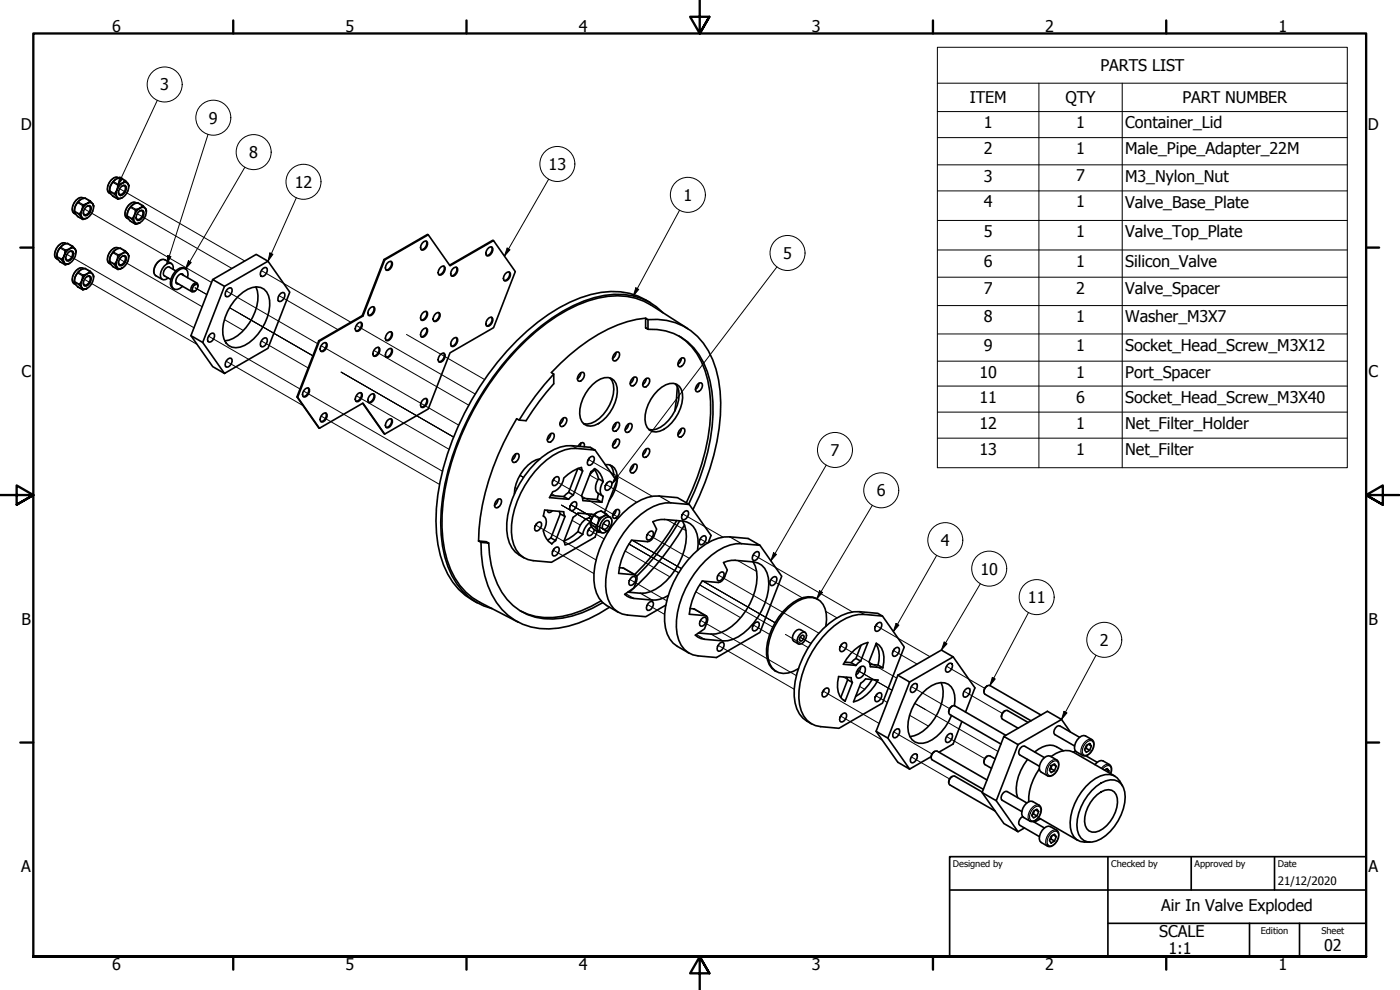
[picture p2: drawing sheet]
<svg xmlns="http://www.w3.org/2000/svg" width="420mm" height="297mm" viewBox="0 0 420 297" stroke-linecap="round" stroke-linejoin="round" font-family="sans-serif">
<!-- layer: Tweak Trail (ISO) -->
<g fill="none" stroke="#000" stroke-width=".3">
<path d="M35.9 56.6l37.6 21.7M20.1 76.3l38.1 22M25.3 62.7l38.2 22M35.9 77.7l24.8 14.3M41.2 64.1l28.4 16.4M25.3 83.8l33.8 19.5M58.6 86.4l3.5 2M67.4 95.9l5.6 3.3M67.9 87.3l27.4 15.8M68.9 92.3l25 14.5M78.4 81.2l26.9 15.5M83.7 88.7l17.7 10.2"/>
<path d="M106.9 97.6l35.7 20.6M62.6 100.9l27.4 15.8M67.9 108.4l23.1 13.3M78.4 102.3l14.1 8.1M91.1 117.3l41.7 24.1M96.4 103.7l41.3 23.9M102.4 111.7l33.7 19.4M106.9 118.7l27.9 16.1M112.2 105.1l28.5 16.5M122 100.3l23.4 13.6M96.4 124.8l35.5 20.5M168 126.9l.3 .2"/>
<path d="M176.6 137.8l19.1 11.1M154.6 146.3l.5 .3M156 142.6l1.1 .7M160.7 157.5l18.2 10.5M165.5 148.1l1.2 .7M166 143.9l19.7 11.4M168.5 151.6l14 8M171.3 151.4l6.5 3.8M171.7 156.1l2.5 1.5M176.6 158.9l4.7 2.8M177 142.5l2.4 1.5M181.1 157.1l2.2 1.3"/>
<path d="M181.8 145.3l9.3 5.4M200.2 155.9l5.7 3.3M204.9 154.2l12.1 7M166 165l12.2 7.1M187.6 165.3l13.5 7.8M188.8 163.2l14.9 8.7M189 173.9l11.1 6.4M189.8 162.1l14.7 8.5M194.3 160.3l12.6 7.2M208.8 177.6l13.5 7.7M210 175.5l21.9 12.7M210.1 161.7l2.2 1.2"/>
<path d="M211 174.4l21.6 12.4M215.5 172.5l30.3 17.5M221.4 168.2l5.7 3.3M226.1 166.4l29.8 17.2M231.3 173.9l9.5 5.5M194.3 181.4l5.2 2.9M210.2 186.1l28.8 16.6M215.5 193.6l22.9 13.2M226.1 187.5l4.9 2.9M235.7 190.3l6.9 4M240.1 191.2l3.3 1.9M247.8 183.4l3.4 2"/>
<path d="M252.3 193.7l16.8 9.8M262.8 187.6l16.3 9.4M268.1 195.2l7.1 4.1M284.1 199.9l11.4 6.6M247 207.3l16.8 9.8M252.3 214.8l12.5 7.3M253.1 203.1l1.2 .7M257.3 201.1l10.4 6M258 205.9l1.5 .9M262.8 208.8l3.5 1.9M268.2 219.6l11.5 6.6M273 214.6l5.7 3.3"/>
<path d="M273.5 206l11.5 6.6M274.5 211l25 14.5M289.3 207.4l11.5 6.6M273.5 227.1l11.5 6.6M284.1 221l11.4 6.6"/>
</g>
<!-- layer: Visible (ISO) -->
<g fill="none" stroke="#000" stroke-width=".5">
<path d="M24.2 59.9a4.1 4.1 0 0 0-1.9 3.6M25.2 59.5l-.6-.2a3.3 3.3 0 0 0-2.6 4.5l.7 .5M34.8 53.8a4.1 4.1 0 0 0-1.9 3.6M35.4 55.4l1.4-.5-.7 .5-1 1.6zM35.7 53.4l-.5-.2a3.3 3.3 0 0 0-2.7 4.5l.8 .5M36.5 55.9l.6-.3h.5a2.05 2.05 0 0 1-1.5 3.1l-.4-.3a2.19 2.19 0 0 1 .8-2.5zM36.7 55.8l.5-.1 .3 .2a1.97 1.97 0 0 1-1.4 2.5l-.4-.2-.2-.5M36.8 59.3l-1.3 .2a1.87 1.87 0 0 1-.4-2.5l-.8 1.2 1.1 1.5M36.8 54.9l.8-.7 .8 .9-.4-.4h-.6zM37.6 54.2l-1.5-.8a3.8 3.8 0 0 0-3 4.6 4.5 4.5 0 0 0 2.3 1.7M38.6 56l-.2-.9a3.6 3.6 0 0 1-3 4.6M18.9 73.5a4.1 4.1 0 0 0-1.9 3.6"/>
<path d="M19.3 76.7l-.2 .8 .2 1.3-.8-.9zM19.3 78.8l.4 .4 1.2-.2-1.3 .4zM19.6 75.1l1.3-.5-1.2 1.2-.4 .9zM19.9 73.1l-.6-.2a3.4 3.4 0 0 0-2.6 4.5l.7 .5M20.5 75.8l1.1-.5a1.46 1.46 0 0 1 0 2.3l-1.1 .8-.5-.2a1.91 1.91 0 0 1 .5-2.4zM20.8 75.5l.6-.1 .3 .2a1.96 1.96 0 0 1-1.4 2.5l-.4-.2-.2-.5M21.8 73.9l-1.5-.9a4 4 0 0 0-3.2 4.4l.2 .3a4.4 4.4 0 0 0 2.2 1.7M22.8 75.7a2.01 2.01 0 0 0-1.1-1.8l-.8 .7 1.2-.2a1.88 1.88 0 0 1 .5 2.6l-.5 .8-1.2 1.2M24.6 63.1l-.3 .8 .3 1.3-.8-.9zM24.9 61.5l1.3-.5-1.2 1.2-.4 .9zM25.9 62.1l.5-.4h.6a1.79 1.79 0 0 1-.8 2.9l-.5 .2-.5-.2a2.05 2.05 0 0 1 .7-2.5zM26.1 61.9l.5-.1 .4 .2a1.97 1.97 0 0 1-1.4 2.5l-.4-.2-.2-.5"/>
<path d="M26.2 65.4l-1.4 .4M26.2 61l.8-.7 .8 .9-.4-.4h-.6zM27.1 60.3l-1.5-.9a4 4 0 0 0-3.2 4.4l.2 .3a4.4 4.4 0 0 0 2.2 1.7M28.1 62.1l-.3-.9a3.3 3.3 0 0 1-2.8 4.4l-.4-.4 .2 .6M34.8 74.9a4.1 4.1 0 0 0-1.9 3.6M35.4 76.5h.1a3 3 0 0 0 2.1-1.2l.8 .9a1.48 1.48 0 0 0-2.3 .3 3.5 3.5 0 0 0-1 3.8l-.7-1.1a3.8 3.8 0 0 0 1-2.7zM35.7 74.5l-.5-.2a3.3 3.3 0 0 0-2.7 4.5l.8 .5M36.1 77.4l.6-.5 .6-.2 .4 .1a2.07 2.07 0 0 1-1.7 2.9 1.6 1.6 0 0 1 .1-2.3zM36.7 76.9l.5-.1 .3 .2a1.96 1.96 0 0 1-1.4 2.5l-.4-.2-.2-.5M37.6 75.3l-1.5-.8a4 4 0 0 0-3.1 4.3l.1 .3a4.5 4.5 0 0 0 2.3 1.7M38.6 77.1l-.2-.9a3.6 3.6 0 0 1-1.6 4.2M40 61.3a3.6 3.6 0 0 0-1.6 4.2 4.5 4.5 0 0 0 2.3 1.7"/>
<path d="M40 61.3l1.4-.4 1.5 .8M40 61.3a4.1 4.1 0 0 0-1.8 3.6M40.7 62.9l1.3-.5a3.6 3.6 0 0 0-1.6 4.3l.4 .3h.6l.6-.2-1.3 .4-1-1.6a3.8 3.8 0 0 0 1-2.7zM41 60.9l-.6-.2a3.4 3.4 0 0 0-2.6 4.5l.7 .5M41.9 63.3l.5-.2 .5 .1a2.08 2.08 0 0 1-1.6 3 1.46 1.46 0 0 1 0-2.3zM42 63.3l.5-.1 .3 .2a1.96 1.96 0 0 1-1.4 2.5l-.4-.2-.2-.5M42 62.4l.8-.7 .9 .9-.5-.4zM43.9 63.5l-.2-.9a3.6 3.6 0 0 1-1.7 4.2M51.4 79.1l-2.2-1.3a3.4 3.4 0 0 0-2.7 4.7l2.2 1.3M80.4 78.4l-3.5-2.1-13.1 7.6 3.6 2M115.2 77.9l-6.5 16.8 .2 .1M115.5 78l13-7.6 6.6 9.3 13-7.5 6.5 9.3-6.5 16.8-13 7.6-6.6 16.8-13 7.5-6.6-9.2-13 7.5-6.6-9.3 6.6-16.8 13-7.6z"/>
<path d="M116.6 78.6l.9-.1a1.83 1.83 0 0 1-1.4 2.6 1.48 1.48 0 0 1 .5-2.5zM117.3 78.4a1.85 1.85 0 0 1-1.4 2.6M127.1 72.5l.5-.2 .5 .1a1.83 1.83 0 0 1-1.4 2.6 1.47 1.47 0 0 1 .4-2.5zM127.9 72.3a1.86 1.86 0 0 1-1.5 2.6M128.5 70.4l-.2-.1-13.1 7.6 .3 .1M133.2 79.8a1.86 1.86 0 0 1-1.5 2.6M146.7 74.3l1-.1a1.83 1.83 0 0 1-1.4 2.6 1.47 1.47 0 0 1 .4-2.5zM147.5 74.1a1.86 1.86 0 0 1-1.5 2.6M148.1 72.2l-.2-.1-13 7.5M24.2 81a4.1 4.1 0 0 0-1.9 3.6M24.6 84.2l-.3 .8 .3 1.4-.8-1zM24.6 86.4l.4 .3 1.2-.2-1.3 .4z"/>
<path d="M25.2 80.6l-.6-.2a3.3 3.3 0 0 0-2.6 4.5l.7 .5M25.7 83.4l.5-.5 .6-.1 .4 .2a2.06 2.06 0 0 1-1.8 2.8 1.75 1.75 0 0 1 .3-2.4zM26.1 83l.5-.1 .4 .2a1.97 1.97 0 0 1-1.4 2.5l-.4-.2-.2-.5M27.1 81.4l-1.5-.8a4 4 0 0 0-3.2 4.3l.2 .3a4.3 4.3 0 0 0 2.2 1.7M28.1 83.2a2.01 2.01 0 0 0-1.2-1.8 3.1 3.1 0 0 1-2 1.2l-.3 1.6a3 3 0 0 1 2.8-2.3 1.87 1.87 0 0 1 .4 2.6l-1 1.5-.6 .5M35.1 80.3l.4 .3h.6l.7-.2-1.4 .4zM49.4 82.8l1.9 1.1M50.9 80.2l1.9 1.1M52 80.8l-.2-1.4a1.6 1.6 0 0 0-2.5 .5 3.3 3.3 0 0 0-.7 3.8l.5 .3 .7-.2 .7-.4M52.8 84.8l4.8 2.7M53.3 85h-.4M54.3 82.2l4.8 2.7"/>
<path d="M54.6 82.2l.2 .2M55.1 82.6l-.3-.4a1.92 1.92 0 0 0-1.7 3h.5M55.7 80.7a1.87 1.87 0 0 0-2.5 .2 4.8 4.8 0 0 0-1.8 5.2l.8 .6M56.3 83.3a1.97 1.97 0 0 0-1-2.8 4.5 4.5 0 0 0-3.4 5.9 1.97 1.97 0 0 0 2.9-.5M58.1 85.8l.9-.5a1.27 1.27 0 0 1 .2 1.4 1.27 1.27 0 0 1-1.3 .7l-.2-.4zM59.4 85.9l-.1-.8-.3-.2a1.87 1.87 0 0 0-1.5 2.5l.4 .2 .7-.3M63.8 83.9l-6.5 16.8 3.5 2.1M67.4 85.9l13-7.5 6.6 9.3-6.6 16.8-13 7.5-6.6-9.2zM68.5 86.6l.9-.2a1.82 1.82 0 0 1-1.3 2.7l-.4-.3a1.99 1.99 0 0 1 .8-2.2zM71.6 88.8a7.5 7.5 0 0 1 6.6-2.6 4.2 4.2 0 0 1 2.7 3.9 14.7 14.7 0 0 1-8.8 14.1 3.9 3.9 0 0 1-5.2-3.9 15 15 0 0 1 4.7-11.5zM76.8 86.1a10.9 10.9 0 0 1-1 9.1 13.3 13.3 0 0 1-7.1 6.9l-1.2 .2M79 80.5l.9-.2a1.82 1.82 0 0 1-1.3 2.7l-.3-.3a1.97 1.97 0 0 1 .7-2.2z"/>
<path d="M84.3 88l.9-.2a1.82 1.82 0 0 1-1.3 2.7l-.4-.2a1.98 1.98 0 0 1 .8-2.3zM107.5 96.9l1-.1a1.84 1.84 0 0 1-1.4 2.6 1.47 1.47 0 0 1 .4-2.5zM108.3 96.7a1.86 1.86 0 0 1-1.5 2.6M108.7 94.7l-13 7.5 .2 .2M111.3 92.2l.9-.1a1.83 1.83 0 0 1-1.4 2.6 1.48 1.48 0 0 1 .5-2.5zM112.1 92a1.85 1.85 0 0 1-1.5 2.6M116.6 99.7l.9-.1a1.83 1.83 0 0 1-1.4 2.6 1.48 1.48 0 0 1 .5-2.5zM117.3 99.5a1.85 1.85 0 0 1-1.4 2.6M127.1 98.7l1-.2a1.83 1.83 0 0 1-1.4 2.7 1.47 1.47 0 0 1 .4-2.5zM127.1 93.6l1-.1a1.83 1.83 0 0 1-1.4 2.6 1.47 1.47 0 0 1 .4-2.5zM127.9 93.4a1.86 1.86 0 0 1-1.5 2.6M127.9 98.5a1.86 1.86 0 0 1-1.5 2.5"/>
<path d="M130.9 94l.9-.1a1.83 1.83 0 0 1-1.4 2.6 1.48 1.48 0 0 1 .5-2.5zM131.7 93.8a1.85 1.85 0 0 1-1.5 2.6M132.4 80l.9-.1a1.83 1.83 0 0 1-1.4 2.6 1.47 1.47 0 0 1 .5-2.5zM136.2 80.4l.9-.1a1.83 1.83 0 0 1-1.4 2.6 1.48 1.48 0 0 1 .5-2.5zM136.9 80.2a1.85 1.85 0 0 1-1.4 2.5M146.7 95.4l1-.1a1.83 1.83 0 0 1-1.4 2.6 1.28 1.28 0 0 1 0-2zM147.5 95.2a1.86 1.86 0 0 1-1.5 2.6M152 81.8l.9-.1a1.83 1.83 0 0 1-1.4 2.6 1.47 1.47 0 0 1 .5-2.5zM152.8 81.6a1.85 1.85 0 0 1-1.5 2.6M193.8 95.5a42 42 0 0 0-22.8 11l-5.5 5.3 .7 .4v2.9a78.6 78.6 0 0 0-8.3 11.1l-2.1-.2-.7-.4a74.8 74.8 0 0 0-11.5 36.7M193.8 95.5l.7 .4v2.9l-.7-.4zM194.5 98.8a17.3 17.3 0 0 1 17.8 12.7 46.7 46.7 0 0 1-1 28l-2.8 7.9-1.8 3.9"/>
<path d="M194.5 95.9a18.3 18.3 0 0 1 19.4 12 42.4 42.4 0 0 1 1.3 24.6 78.5 78.5 0 0 1-7.2 20.4M195.2 90.8a20.7 20.7 0 0 0-17.9-2.4 54.3 54.3 0 0 0-25.2 16.9 83.4 83.4 0 0 0-21.1 47.2 36.5 36.5 0 0 0 3.4 19.8 19.4 19.4 0 0 0 8.8 8.6M198.9 93.8a18.9 18.9 0 0 0-17.5-5.2 48.6 48.6 0 0 0-25 14.6 85.3 85.3 0 0 0-23.5 45.9 40.8 40.8 0 0 0 2.7 23.6 18.4 18.4 0 0 0 12.1 9.9M206.4 98.6l-11-7a20.4 20.4 0 0 0-15.8-2.2 51.5 51.5 0 0 0-24.6 15.7 83.8 83.8 0 0 0-22 45.7 38 38 0 0 0 3.5 22.6 18.5 18.5 0 0 0 7.5 7.3l11.6 6M57.3 100.7l6.5 9.3 3.6 2M63.2 100.2l.9-.2a1.82 1.82 0 0 1-1.3 2.7l-.4-.3a1.99 1.99 0 0 1 .8-2.2zM68.5 107.7l.9-.2a1.82 1.82 0 0 1-1.3 2.7l-.4-.2a1.99 1.99 0 0 1 .8-2.3zM79 101.6l.9-.2a1.83 1.83 0 0 1-1.3 2.7l-.3-.2a1.98 1.98 0 0 1 .7-2.3zM89.1 119.1l6.8 9.4M91.7 116.6l.9-.1a1.83 1.83 0 0 1-1.4 2.6 1.47 1.47 0 0 1 .5-2.5zM92.5 116.4a1.86 1.86 0 0 1-1.5 2.6M95.7 102.2l-6.6 16.9 .2 .1"/>
<path d="M97 103l.9-.1a1.83 1.83 0 0 1-1.4 2.6 1.48 1.48 0 0 1 .5-2.5zM97.8 102.8a1.85 1.85 0 0 1-1.5 2.6M107.5 118l1-.1a1.84 1.84 0 0 1-1.4 2.6 1.29 1.29 0 0 1 0-2zM108.3 117.8a1.86 1.86 0 0 1-1.5 2.6M111.3 118.4l.5-.3 .4 .1a1.83 1.83 0 0 1-1.4 2.7 1.48 1.48 0 0 1 .5-2.5zM112.1 118.2a1.85 1.85 0 0 1-1.5 2.5M112.8 104.4l.9-.1a1.83 1.83 0 0 1-1.4 2.6 1.47 1.47 0 0 1 .5-2.5zM113.6 104.2a1.86 1.86 0 0 1-1.5 2.6M116.6 104.8l.5-.3 .4 .1a1.83 1.83 0 0 1-1.4 2.7 1.48 1.48 0 0 1 .5-2.5zM117.3 104.6a1.85 1.85 0 0 1-1.4 2.5M127.1 119.8l1-.2a1.83 1.83 0 0 1-1.4 2.7 1.47 1.47 0 0 1 .4-2.5zM127.9 119.6a1.86 1.86 0 0 1-1.5 2.5"/>
<path d="M132.4 106.2l.9-.2a1.83 1.83 0 0 1-1.4 2.7 1.47 1.47 0 0 1 .5-2.5zM133.2 106a1.85 1.85 0 0 1-1.5 2.5M136.2 101.5l.5-.2 .4 .1a1.83 1.83 0 0 1-1.4 2.6 1.48 1.48 0 0 1 .5-2.5zM136.9 101.3a1.86 1.86 0 0 1-1.4 2.6M166.2 112.2a83.6 83.6 0 0 0-10.4 13.8M174.1 112l.9-.3a1.79 1.79 0 0 1-1.1 2.7l-.4-.2a1.86 1.86 0 0 1 .6-2.2zM174.3 111.8a2.36 2.36 0 0 1-1 1.9M177.8 115.4a5.5 5.5 0 0 1 5.7-1.8 4.1 4.1 0 0 1 1.8 4 12 12 0 0 1-6.9 10 3.3 3.3 0 0 1-4.4-3.4 12.5 12.5 0 0 1 3.8-8.8zM183.1 113.4a7.3 7.3 0 0 1-.1 8.1 9.5 9.5 0 0 1-6.8 5.7l-1.1-.1M184.6 105.9l1-.3a1.78 1.78 0 0 1-1.2 2.7l-.4-.1a1.89 1.89 0 0 1 .6-2.3zM184.9 105.7a2.35 2.35 0 0 1-1.1 1.9M189.9 113.4l1-.3a1.79 1.79 0 0 1-1.2 2.7l-.4-.1a1.88 1.88 0 0 1 .6-2.3z"/>
<path d="M190.2 113.2a2.33 2.33 0 0 1-1.1 1.9M193.7 113.8l.9-.3a1.78 1.78 0 0 1-1.2 2.7l-.3-.2a1.86 1.86 0 0 1 .6-2.2zM193.9 113.6a2.33 2.33 0 0 1-1 1.8M197.4 117.2a5.5 5.5 0 0 1 5.7-1.9 4.1 4.1 0 0 1 1.8 4.1 12 12 0 0 1-6.9 10 3.2 3.2 0 0 1-4.4-3.5 12.4 12.4 0 0 1 3.8-8.7zM202.6 115.1a7.3 7.3 0 0 1 0 8.1 9.5 9.5 0 0 1-6.8 5.8l-1.1-.1M203.3 116l-.8 7.3M203.8 100.8a20.1 20.1 0 0 1 8.6 13.3 52.9 52.9 0 0 1-3.1 29l-3.3 7.8M204.2 107.7l1-.3a1.79 1.79 0 0 1-1.2 2.7l-.4-.2a1.88 1.88 0 0 1 .6-2.2zM204.5 107.5a2.33 2.33 0 0 1-1.1 1.8M209.5 115.2l1-.3a1.79 1.79 0 0 1-1.2 2.7l-.4-.2a1.88 1.88 0 0 1 .6-2.2zM209.8 115a2.33 2.33 0 0 1-1.1 1.8M97 124.1l.5-.2 .4 .1a1.83 1.83 0 0 1-1.4 2.6 1.48 1.48 0 0 1 .5-2.5z"/>
<path d="M97.8 123.9a1.85 1.85 0 0 1-1.5 2.6M108.8 121l6.7 9.2M116.6 125.9l.9-.2a1.83 1.83 0 0 1-1.4 2.7 1.48 1.48 0 0 1 .5-2.5zM117.3 125.7a1.85 1.85 0 0 1-1.4 2.5M154.5 136.4l.9-.3a1.77 1.77 0 0 1-1.1 2.7l-.4-.2a1.86 1.86 0 0 1 .6-2.2zM154.7 136.2a2.33 2.33 0 0 1-1 1.8M162.1 137.7a11.3 11.3 0 0 0-7.7 10.5M165 130.3l1-.3a1.79 1.79 0 0 1-1.2 2.7l-.4-.2a1.88 1.88 0 0 1 .6-2.2zM165.3 130.1a2.36 2.36 0 0 1-1.1 1.8M168.8 125.6l1-.3a1.79 1.79 0 0 1-1.2 2.7l-.4-.2a1.86 1.86 0 0 1 .6-2.2zM169.1 125.4a2.36 2.36 0 0 1-1.1 1.9M173.5 133.9l.9-1 .5-.1 .3 .2 .1 1.1"/>
<path d="M174.3 132.9l-.3 1M176.8 137.6l.9-.7 .4 .1a1.83 1.83 0 0 1-1.4 2.6 1.35 1.35 0 0 1 .1-2zM176.9 137.4l-.5 .9M178.6 135l6.5 9.3-3.7 9.6M181.7 139.4a3.1 3.1 0 0 1 3.5 3.3 11.3 11.3 0 0 1-2.4 7.5M183.1 139.5a4.6 4.6 0 0 1 1.1 3.6M184.6 127l1-.3a1.79 1.79 0 0 1-1.2 2.7l-.4-.1a1.88 1.88 0 0 1 .6-2.3zM184.6 132l1-.2a1.79 1.79 0 0 1-1.2 2.7l-.4-.2a1.88 1.88 0 0 1 .6-2.3zM184.9 126.8a2.37 2.37 0 0 1-1.1 1.9M184.9 131.9a2.37 2.37 0 0 1-1.1 1.8M188.4 127.4l1-.3a1.78 1.78 0 0 1-1.2 2.7l-.4-.2a1.86 1.86 0 0 1 .6-2.2zM188.7 127.2a2.33 2.33 0 0 1-1.1 1.8"/>
<path d="M189.9 139.5l1-.2a1.78 1.78 0 0 1-1.2 2.7l-.4-.2a1.88 1.88 0 0 1 .6-2.3zM190.2 139.4a2.31 2.31 0 0 1-1.1 1.8M193.7 134.9l.9-.3a1.78 1.78 0 0 1-1.2 2.7l-.3-.2a1.87 1.87 0 0 1 .6-2.2zM193.9 134.7a2.36 2.36 0 0 1-1 1.8M204.2 128.8l1-.3a1.79 1.79 0 0 1-1.2 2.7l-.4-.2a1.88 1.88 0 0 1 .6-2.2zM204.5 128.6a2.33 2.33 0 0 1-1.1 1.8M149.2 150l1-.3a1.78 1.78 0 0 1-1.2 2.7l-.4-.2a1.88 1.88 0 0 1 .6-2.2zM149.5 149.8a2.33 2.33 0 0 1-1.1 1.8M160.9 157.3l.5-.5 .5-.2 .4 .1a1.83 1.83 0 0 1-1.4 2.6 1.35 1.35 0 0 1 0-2zM161 157.1l-.5 .9M163.1 154.8l.1 .1M164.2 153.1l.2 .5 .4 .2 1-.6"/>
<path d="M165.3 148.6l3.9 .4M166.2 143.7l1-.7 .4 .1a1.83 1.83 0 0 1-1.5 2.6 1.35 1.35 0 0 1 .1-2zM166.3 143.5l-.5 .9M167.8 153.4l.3 .8M168.1 154.2l1.5 .8-2.8 7.2-1.5-.8M168.1 154.2l-2.8 7.2M169.2 149l1.4 .8M169.6 155l-.4-1.4-5.7-.6-.4 1.8a2.06 2.06 0 0 1 .8 2.6l-.8 1.9a5.5 5.5 0 0 0 2.5 3.9M170.7 147.7l-1.5 1.3M171.5 151.2l1-.7 .4 .1a1.84 1.84 0 0 1-1.5 2.6 1.36 1.36 0 0 1 .1-2zM171.6 151l-.5 .9M172.1 148.5l-1.5 1.3"/>
<path d="M173.4 140.6l-2.7 7.1M173.5 159.5l1.4 .8M173.5 140.5l1.4 .8-2.8 7.2-1.4-.8M174.8 149.5l4.4 .4M174.9 141.3l-.4-1.1a12.5 12.5 0 0 0-5.3 3.2 5 5 0 0 1-3.3 4.1l-1 1.8 5.7 .5M176.8 155.4l.7 .4M176.9 158.5l-.5 .9M177.2 157.3l.3-1.5a2.25 2.25 0 0 0 .7 3.1l1.5 .8M177.3 156.6a5.5 5.5 0 0 0-2.4 3.7M177.4 154.3l-.6 1.1a5 5 0 0 0-3.3 4.1l-2.8 2.1-1.4 .7M177.5 158.1a2.01 2.01 0 0 0-1 2.5 1.49 1.49 0 0 0 1.9-1.7M178.3 140.8l1 1.8 .3 1a4.1 4.1 0 0 0-.6 3.9l1.8 1.3"/>
<path d="M178.4 154.4l-4.9-.5-1.5 1.3-2.8 7.2 .4 1.1a12.5 12.5 0 0 0 5.3-3.2M178.5 141l-1.5 1.4M179.1 153.8l-.6 .5-1 1.5a4.1 4.1 0 0 1 3-2.5l1.5 .9M179.2 159.4l-.6 1.8-13.1 7.5-5.5-.5a7.2 7.2 0 0 1-6.3-6.6 26.4 26.4 0 0 1 6.8-20.2 18.2 18.2 0 0 1 10.9-6.8l7.2 .4-1.4-.8-5.5-.5a14.9 14.9 0 0 0-10.9 5.2 28.9 28.9 0 0 0-8.7 20.2 8.7 8.7 0 0 0 5.2 8.3M179.6 148.1l-.4 1.8M179.6 143.6l1.4 .9M180.4 155.4a1.81 1.81 0 0 1 2.4-.4 1.81 1.81 0 0 1 .7 2.3 2.9 2.9 0 0 1-2.8 2.6 1.87 1.87 0 0 1-1.2-2.9zM181 144.5a5.5 5.5 0 0 0-2.5-3.9l-1.2 .9-2.8 7.3 .4 1.4 5.7 .5-1.4-.8M181 144.5a3.9 3.9 0 0 0-.5 4.1l.5 .3-.4 1.8M181.6 156.4l.9-.2a1.8 1.8 0 0 1-1.2 2.7l-.4-.2a1.93 1.93 0 0 1 .7-2.3zM182 145.1l1-.7 .4 .1a1.84 1.84 0 0 1-1.4 2.6 1.35 1.35 0 0 1 0-2zM182.1 144.9l-.5 .9"/>
<path d="M182.6 154.9l-.8-.7a3.1 3.1 0 0 1-2 1.2l-.1 .2a3.8 3.8 0 0 1-1 2.6l1 1.5 .5-.1M184.6 153.1l1-.2a1.78 1.78 0 0 1-1.2 2.7l-.4-.2a1.88 1.88 0 0 1 .6-2.3zM184.9 153a2.35 2.35 0 0 1-1.1 1.8M194.5 160l1-.7 .4 .1a1.83 1.83 0 0 1-1.5 2.6 1.35 1.35 0 0 1 .1-2zM203.1 156.2a78.1 78.1 0 0 1-12.6 16.2M204 156.3a77.9 77.9 0 0 1-12.9 16.6M204.8 156.3a12 12 0 0 1-.1 10.7 19.1 19.1 0 0 1-9.5 10.5l-1.6 .4-1.4 .1-3.8-.3M205 153.9l1-.7 .4 .2a1.83 1.83 0 0 1-1.4 2.5 1.35 1.35 0 0 1 0-2zM205.4 157.5a81.2 81.2 0 0 1-16.6 20.2M206.9 151.4l-3.6-2.1-5.5-.5a14.8 14.8 0 0 0-10.9 5.2 28.9 28.9 0 0 0-8.7 20.2 9.1 9.1 0 0 0 3.8 7.5l3.6 2M143.6 162.3l2.4 .2 .7 .4-2.3-.2zM144.4 162.7a30.1 30.1 0 0 0 6.3 20.2 19.2 19.2 0 0 0 19.9 5 40.6 40.6 0 0 0 12.3-5.7"/>
<path d="M146.7 162.9a27.1 27.1 0 0 0 5.5 17 17.1 17.1 0 0 0 16.6 5.6 34.2 34.2 0 0 0 12.1-4.7M165.3 161.4l-.9 .8M165.5 163.1l.1 .1M166.2 164.8l1-.7 .4 .1a1.83 1.83 0 0 1-1.5 2.6 1.36 1.36 0 0 1 .1-2zM166.3 164.6l-.5 .9M166.8 162.2l-1.2 1M185.9 170.3l1.3 .2 3.6 2.1M189.2 173.6l.5-.5 .5-.2 .4 .1a1.84 1.84 0 0 1-1.5 2.6 1.35 1.35 0 0 1 .1-2zM209.3 165.1a7.9 7.9 0 0 0-2.2-8l-1-.5a21.2 21.2 0 0 0-9-.5l-1.2 .4 1.2 2.3a4.1 4.1 0 0 1-2.8 3.7l-4.8-.4a20.7 20.7 0 0 0-3.8 9.9l4.8 .5 .6 .6-.1 1.3-.8 2-2.7 1.9 1.7 1.1a21.1 21.1 0 0 0 8.9 .4l2.5-1.1M210.3 161.4l1-.7 .4 .2a1.84 1.84 0 0 1-1.5 2.6 1.36 1.36 0 0 1 .1-2.1zM210.7 174.3l4.9 .5a2.38 2.38 0 0 0 1.9-1.7l.8-2.1-1.2-2.2 1.3-.4a20.8 20.8 0 0 1 9.1 .5 5.9 5.9 0 0 1 3.2 6.2 19.7 19.7 0 0 1-10.8 16.7 18.4 18.4 0 0 1-9.5-.2l-1.7-1 2.7-1.9 .8-2 .2-1.4-.3-.4-.4-.2-4.8-.4a20.1 20.1 0 0 1 3.8-10zM212.6 162.8l.8-2.1-6.5-9.3-5.5-.5a14.7 14.7 0 0 0-10.9 5 29 29 0 0 0-8.7 20.1 8.3 8.3 0 0 0 4.9 8.2l7.1 .8 6-3.4"/>
<path d="M215.7 172.2l1-.6 .4 .1a1.84 1.84 0 0 1-1.5 2.6 1.35 1.35 0 0 1 .1-2.1zM226 168.6a12 12 0 0 1-.1 10.6 19.1 19.1 0 0 1-9.5 10.6l-1.5 .4-1.5 .1-3.8-.4M226.3 166.1l.9-.6 .4 .1a1.84 1.84 0 0 1-1.4 2.6 1.35 1.35 0 0 1 .1-2.1zM228.1 163.6l6.5 9.3-6.5 16.8-13.1 7.6-5.5-.5a7.2 7.2 0 0 1-6.3-6.6 26.4 26.4 0 0 1 6.8-20.2 18.3 18.3 0 0 1 10.9-6.9l7.2 .5-3.6-2-5.5-.5a14.9 14.9 0 0 0-10.9 5.1 28.9 28.9 0 0 0-8.6 20.2 9.1 9.1 0 0 0 3.8 7.5l3.5 2.1M231.5 173.6l.5-.4 .9-.1a1.83 1.83 0 0 1-1.4 2.6 1.35 1.35 0 0 1 0-2.1zM245.5 179.8a6.4 6.4 0 0 0-7.4 .9 19.5 19.5 0 0 0-8 15.7 5.8 5.8 0 0 0 2.9 5.1M180.4 180.3a28.7 28.7 0 0 1-19.6 4.7l-2.4-.7-2.2-1M194.5 181.1l1-.7 .4 .2a1.83 1.83 0 0 1-1.5 2.5 1.35 1.35 0 0 1 .1-2zM207.1 182.6l1.4 .2 3.5 2M210.4 185.8l1-.6 .4 .1a1.84 1.84 0 0 1-1.5 2.6 1.35 1.35 0 0 1 .1-2.1zM215.7 193.3l.5-.4 .5-.2 .4 .1a1.83 1.83 0 0 1-1.5 2.6 1.35 1.35 0 0 1 .1-2.1zM226.3 187.2l.9-.6 .4 .1a1.84 1.84 0 0 1-1.4 2.6 1.36 1.36 0 0 1 .1-2.1z"/>
<path d="M239.9 190.5l1.2-.8h.5a2.33 2.33 0 0 1-1.7 3.6l-.4-.2a2.25 2.25 0 0 1 .4-2.6zM240.4 190.8l.5-.2 .3 .1a1.14 1.14 0 0 1-1.1 1.6v-1zM241.6 189.7l-1.4-.8a2.31 2.31 0 0 0-2 3.5l1.4 .8M247.8 187.9a8.5 8.5 0 0 0-1.7-7.6 5.6 5.6 0 0 0-6.8 .1 18.8 18.8 0 0 0-8.8 17.2 5 5 0 0 0 7.5 3.9l1.6-.9M248.5 189.4a14.7 14.7 0 0 1 10.8-5.1l5.5 .5 6.6 9.3-6.6 16.9-13 7.5-5.5-.5a7.2 7.2 0 0 1-6.3-6.6 26.3 26.3 0 0 1 6.8-20.2zM252.5 193.5l.9-.7 .5 .1a1.84 1.84 0 0 1-1.5 2.6 1.35 1.35 0 0 1 .1-2zM252.6 193.3l-.5 .9M253.5 198.7l1.9 .1 1.5 .9M256.9 197.5l-1.5 1.3M258.3 198.4l2.2-5.6a12.4 12.4 0 0 0-7.4 6.5l3.8 .4M258.3 198.4l-1.4 1.3M258.4 193.5l-1.5 4 1.4 .9"/>
<path d="M261.1 199.3l2.4 .3 1.4 .8M262.9 193.3a7.3 7.3 0 0 1 .6 6.3M263 193a5 5 0 0 1 2.2 5.7l-.3 1.7-3.7-.4-.4-1.4zM263 187.4l1-.7 .4 .1a1.83 1.83 0 0 1-1.4 2.6 1.36 1.36 0 0 1 0-2zM263.1 187.2l-.5 .9M264.8 184.8l-1.4-.8-5.5-.5a14.8 14.8 0 0 0-10.9 5.2 28.9 28.9 0 0 0-8.6 20.2 8.7 8.7 0 0 0 5.2 8.3M268.3 194.9l1-.7 .4 .1a1.83 1.83 0 0 1-1.5 2.6 1.35 1.35 0 0 1 .1-2zM268.4 194.7l-.5 .9M284.4 199.4l.5-.3 .5-.1 .3 .2a1.8 1.8 0 0 1-1.7 2.4 1.61 1.61 0 0 1 .4-2.2zM286.1 197.1l-13.1 7.5M247.2 207.1l1-.7 .4 .1a1.84 1.84 0 0 1-1.5 2.6 1.35 1.35 0 0 1 .1-2zM247.3 206.9l-.5 .9"/>
<path d="M252.5 214.6l.9-.7 .5 .1a1.84 1.84 0 0 1-1.5 2.6 1.35 1.35 0 0 1 .1-2zM252.6 214.4l-.5 .9M253.1 210.1l.5 .3M254.1 203.2l.3 .8M255.8 204.8l-.4-1.5-3.7-.3a7.4 7.4 0 0 0 1 6.7l.9 .7M255.8 204.8l-1.4-.8-2.1 5.3M255.8 204.8l-2.2 5.6M258 200.2l1.1-.3a1.52 1.52 0 0 1 .3 2.3 1.74 1.74 0 0 1-2.1 1.2 2.21 2.21 0 0 1 .7-3.2zM258.3 200a3.1 3.1 0 0 1-1.4 2.5M258.3 205l1.5-1.3 3.7 .3a12.4 12.4 0 0 1-7.3 6.6zM261.7 203.9a14 14 0 0 1-4.9 5.1M263 208.5l1-.7 .4 .1a1.83 1.83 0 0 1-1.4 2.6 1.35 1.35 0 0 1 0-2z"/>
<path d="M263.1 208.3l-.5 .9M268.6 219.1l.5-.4h.4l.4 .2a1.8 1.8 0 0 1-1.7 2.4 1.62 1.62 0 0 1 .4-2.2zM269.5 202.6l-6.6 16.8 6.6 9.3 3.5 2.1-6.5-9.3-3.6-2.1M269.5 202.6l13-7.6 3.6 2.1 6.5 9.3-2.8 7.2M269.5 202.6l3.5 2-6.5 16.9M273.8 205.5l1-.4 .4 .2a1.81 1.81 0 0 1-1.7 2.4 1.62 1.62 0 0 1 .3-2.2zM282.4 204.8a10.8 10.8 0 0 1-1 9.2 13.3 13.3 0 0 1-7.1 6.8l-1.2 .2M285.8 211.9a1.88 1.88 0 0 0-1.1 1.8M286.4 211.7a6.3 6.3 0 0 0-1.8-6.4 5 5 0 0 0-5 .4 15.1 15.1 0 0 0-7 13.9 3.9 3.9 0 0 0 5.7 3.1 14.4 14.4 0 0 0 7.3-8M288.7 216.5l-2.6 6.7-4.3 2.5M289.7 206.9l.5-.3 .4-.1 .4 .2a1.81 1.81 0 0 1-1.7 2.4 1.63 1.63 0 0 1 .4-2.2zM296.3 205.8a1.87 1.87 0 0 0-1 1.8"/>
<path d="M301.6 213.3a1.86 1.86 0 0 0-1 1.8M308.5 216.8l-6.1-3.6a1.72 1.72 0 0 0-1.5 2.6l4.7 2.7M312.4 214.5l-15.3-8.8a1.72 1.72 0 0 0-1.5 2.6l13.8 8M318.6 215.9l2.6 3.7M273.8 226.6l1-.4 .4 .2a1.8 1.8 0 0 1-1.7 2.4 1.61 1.61 0 0 1 .3-2.2zM279.4 227l-6.4 3.8M279.4 227v.3M280.5 225.5a1.87 1.87 0 0 0-1.1 1.5M284.4 220.5l.5-.3 .5-.1 .3 .2a1.8 1.8 0 0 1-1.7 2.4 1.61 1.61 0 0 1 .4-2.2zM285.8 233a1.89 1.89 0 0 0-1.1 1.8M294.7 237.8l6.6 9.3 4.2 2.4-6.5-9.3M294.8 237.7l-8.3-4.8a1.72 1.72 0 0 0-1.5 2.6l13.6 7.8"/>
<path d="M296.2 234l-14.9-8.6a1.72 1.72 0 0 0-1.5 2.6l15.3 8.8M296.3 226.9a1.87 1.87 0 0 0-1 1.8M298.7 227.7l-1.6-.9a1.72 1.72 0 0 0-1.5 2.6l2 1.1M301.3 221l4.2 2.4-6.5 16.8-4.3-2.4zM301.3 221l13-7.6 4.3 2.5-13.1 7.5M301.9 220.6l-15.4-8.8a1.72 1.72 0 0 0-1.5 2.6l15.4 8.8M308.4 227.9a13.5 13.5 0 0 0-3 11.4M311.9 230.7a16.2 16.2 0 0 0-3.2 9.9M313.3 227.4l1.4-.6 2.7 1.4a3.4 3.4 0 0 1-2.7 4.7l-2.2-1.2a3.1 3.1 0 0 1 .8-4.3zM313.4 227.3l-5.9-3.4a1.72 1.72 0 0 0-1.5 2.6l5.9 3.4M315.4 230.6l-.3 .1M315.4 230.6l1.1 .6"/>
<path d="M315.5 229.8l1-.6 .5 .7-.5 1.3-1 .6-.6-.7zM315.7 229.6l-.3 1M316.1 229.4l.9 .5M319.1 225.3a5.9 5.9 0 0 0-8.6 .3M322.1 225.7a6 6 0 0 0-6.7 1.3M322.1 225.7l12.5 7.2M322.7 225.3l-.5 .4M323.9 221.3l1.3-.6 2.8 1.5a3.4 3.4 0 0 1-2.7 4.6l-2.3-1.2a3.1 3.1 0 0 1 .9-4.3zM324 221.2l-5.9-3.4a1.72 1.72 0 0 0-1.5 2.6l5.9 3.4M325.9 226.8l3.4 1.9M326 224.5l1 .6M326 224.5l-.4 .1"/>
<path d="M326 223.7l1-.6 .5 .7-.5 1.3-1 .6-.5-.7zM326.3 223.5l-.3 1M326.7 223.3l.8 .5M327.7 237.2a8.5 8.5 0 0 1 6.8-3.2 4.4 4.4 0 0 1 3.2 5.1 15.5 15.5 0 0 1-8.7 13.2 4 4 0 0 1-5.7-3.2 14.7 14.7 0 0 1 4.4-11.9zM328.2 239.5a5.7 5.7 0 0 1 5.4-2.4 3.5 3.5 0 0 1 1.8 3.7 10.1 10.1 0 0 1-6.7 8.9 2.8 2.8 0 0 1-3.2-3.2 10.5 10.5 0 0 1 2.7-7zM328.6 229.4a2.12 2.12 0 0 1 2.5-1.1l1.9 1.1a2.16 2.16 0 0 1 .3 2.7M331.6 231l-.1 .1M331.9 230.8l.9 .5-.5-.7-.8 .5M332.8 231.3l-.1 .5M336.9 235.8a4.7 4.7 0 0 0-5.2-3.4 14 14 0 0 0-9.2 8.8 10.6 10.6 0 0 0-.2 9.8 4.8 4.8 0 0 0 4.8 1.7M306.9 245a1.89 1.89 0 0 0-.9 2.6l5.9 3.4M307.5 248.4l-2 1.1"/>
<path d="M308.1 241l1.3-.6 2.7 1.4a3.4 3.4 0 0 1-2.6 4.7l-2.3-1.2a3.1 3.1 0 0 1 .9-4.3zM308.2 240.9l-6-3.4a1.72 1.72 0 0 0-1.5 2.6l6 3.4M310.1 246.5l3.3 1.9M310.1 244.2l-.3 .1M310.1 244.2l1.1 .6M310.2 243.4l1-.6 .5 .7-.5 1.3-1 .6-.5-.7zM310.5 243.2l-.4 1M310.8 243l.9 .5M311.6 245.3l11.9 6.8M312.2 245.7l-1.7 1M313.3 248.5l1.4-.6 2.7 1.5a3.4 3.4 0 0 1-2.7 4.6l-2.2-1.2a3.1 3.1 0 0 1 .8-4.3zM315.4 251.7l1.1 .6"/>
<path d="M315.4 251.7l-.3 .1M315.5 250.9l1-.6 .5 .7-.5 1.3-1 .6-.6-.7zM315.7 250.7l-.3 1M316.1 250.5l.9 .5"/>
</g>
<!-- layer: Visible Narrow (ISO) -->
<g fill="none" stroke="#000" stroke-width=".35">
<path d="M24.9 59.4a3.1 3.1 0 0 0-3.2 3.6l.5 1M25.4 59.5l1.5 .8M32.9 57.5l1.5 .8M32.9 57.2l1.5 .9M33.9 58.8l1.5 .9M33.9 54.7l1.5 .9M34 54.5l1.5 .9M35.5 53.3a3.1 3.1 0 0 0-3.3 3.6l.6 1M36 53.4l1.5 .8M17 77.1l1.6 .9M17 76.9l1.6 .9M18 78.5l1.5 .9"/>
<path d="M18 74.4l1.5 .9M18.2 74.2l1.5 .8M19.6 73a3.1 3.1 0 0 0-3.2 3.6l.6 1M20.1 73.1l1.6 .8M22.3 63.3l1.5 .9M22.3 63.5l1.5 .9M23.3 64.9l1.5 .9M23.3 60.8l1.5 .9M23.5 60.6l1.5 .8M32.9 78.3l1.5 .9M32.9 78.6l1.5 .8M33.9 75.8l1.5 .9"/>
<path d="M33.9 79.9l1.5 .9M34 75.6l1.5 .9M35.5 74.4a3.1 3.1 0 0 0-3.3 3.6l.6 1M36 74.5l1.5 .8M38.2 64.7l1.5 .9M38.2 65l1.5 .8M39.1 62.2l1.5 .9M39.1 66.3l1.5 .9M39.3 62l1.5 .9M40.7 60.8a3.1 3.1 0 0 0-3.2 3.6l.6 1M41.2 60.9l1.6 .8M49.5 78a3.2 3.2 0 0 0-3.3 3.7l.6 1"/>
<path d="M22.3 84.4l1.5 .9M22.3 84.7l1.5 .8M23.3 81.9l1.5 .9M23.3 86l1.5 .9M23.5 81.7l1.5 .9M24.9 80.5a3.1 3.1 0 0 0-3.2 3.6l.5 1M25.4 80.6l1.5 .8M50.9 80.2a1.72 1.72 0 0 0-1.5 2.6M51.1 80.3l-.3-.3a1.96 1.96 0 0 0-1.6 2.8l.4 .1M171.7 133.7l1.4 .8M177.2 157.4l1.5 .9M177.2 157.2l1.5 .9"/>
<path d="M178.2 154.7l1.5 .9M178.2 158.8l1.5 .9M178.4 154.5l1.5 .8M180.3 153.3l1.5 .9M180.9 156.2l1.4-1h.6a1.9 1.9 0 0 1 .3 2.8 2.67 2.67 0 0 1-2.5 1.8 1.91 1.91 0 0 1-.3-2.7zM183.1 155.1a3.1 3.1 0 0 0-3.3 3.6l.6 1.1M197.8 148.8l3.6 2.1M186.9 170.4l3.6 2.1M187.8 178.1l2.4 1.5M192.2 178l3.5 2M219 161.1l3.6 2M208.2 182.7l3.5 2"/>
<path d="M209 190.4l2.4 1.4M213.4 190.3l3.5 2M257.9 183.5l1.4 .8M315.3 229l1.3-.7 .6 .1a2.16 2.16 0 0 1 0 2.8 2.16 2.16 0 0 1-2.5 1.4 2.45 2.45 0 0 1 .6-3.6zM317.1 228a3.1 3.1 0 0 0-3.2 2.9l-.1 .8 .6 1.1M325.7 223.2l.6-.6 .7-.4h.6a1.82 1.82 0 0 1 .3 2.6 2.55 2.55 0 0 1-2.4 1.8 1.81 1.81 0 0 1-.4-2.6zM327.7 221.9a3.2 3.2 0 0 0-3.3 3.7l.1 .7 .4 .4M330.9 230.7a1.62 1.62 0 0 1 2.3-.7l.3 1.3-.2 .8M333 229.4a2.12 2.12 0 0 0-2.5 1.1M310.2 242.4l.7-.4 .7-.1 .5 .2a3.1 3.1 0 0 1-2.3 4.2l-.5-.2a2.81 2.81 0 0 1 .9-3.7zM311.9 241.6a3.1 3.1 0 0 0-3.3 2.9l-.1 .8 .6 1.1M315.1 250.4l.6-.6 .7-.4h.6a1.82 1.82 0 0 1 .3 2.6 2.53 2.53 0 0 1-2.4 1.8 1.81 1.81 0 0 1-.3-2.6z"/>
<path d="M317.1 249.1a3.2 3.2 0 0 0-3.3 3.7l.6 1.1"/>
</g>
<!-- layer: Symbol (ISO) -->
<g fill="none" stroke="#000" stroke-width=".3">
<path d="M47.2 30.1l-11.8 25.5M281.3 25v-10.8h123v10.8M281.3 25h123v8.5M281.3 25v115.3h123v-106.8M281.3 33.5h123M311.8 25v115.3M336.8 25v115.3M36 53.1l.9 .4-1.5 2.1zM62.4 40.3l-12.3 38.9M73.5 50.2l-17.8 30.5M88.9 59.3l-8.5 19.1M164.7 53.8l-13.3 23"/>
<path d="M281.3 41.3h123M281.3 49.5h123M281.3 57.3h123M50.4 76.7l.9 .3-1.2 2.2zM56.5 78.3l.9 .5-1.7 1.9zM81 75.9l.9 .4-1.5 2.1zM152.2 74.4l.9 .5-1.7 1.9zM204 63.1l-13.9 25.7M281.3 66.1h123M281.3 75h123M190.8 86.4l.9 .4-1.6 2zM233.2 80.1l-49.5 65.1"/>
<path d="M281.3 83.2h123M281.3 91.7h123M281.3 100.2h123M281.3 108.4h123M281.3 115.8h123M248 139.6l-16.7 28.7M281.3 123.7h123M281.3 131.5h123M184.8 142.9l.8 .6-1.9 1.7zM261.8 151.6l-16.7 28.1M232.2 165.8l.8 .5-1.7 2zM246 177.3l.9 .5-1.8 1.9z"/>
<path d="M281.1 166.6l-13 22.9M294.2 175.1l-11.7 19.9M268.9 187.1l.9 .5-1.7 1.9zM283.4 192.6l.8 .5-1.7 1.9zM308.7 183.8l-11.6 21.9M328.9 196.6l-10.3 19.3M297.8 203.2l.9 .5-1.6 2zM319.3 213.4l.9 .5-1.6 2z"/>
<circle cx="49.4" cy="25.3" r="5.3"/>
<circle cx="64" cy="35.3" r="5.3"/>
<circle cx="76.1" cy="45.6" r="5.3"/>
<circle cx="91.1" cy="54.5" r="5.3"/>
<circle cx="167.3" cy="49.2" r="5.3"/>
<circle cx="206.4" cy="58.5" r="5.3"/>
<circle cx="236.3" cy="75.9" r="5.3"/>
<circle cx="250.6" cy="135" r="5.3"/>
<circle cx="264.5" cy="147.1" r="5.3"/>
<circle cx="283.7" cy="162.1" r="5.3"/>
<circle cx="296.9" cy="170.6" r="5.3"/>
<circle cx="311.1" cy="179.2" r="5.3"/>
<circle cx="331.4" cy="192" r="5.3"/>
</g>
<!-- layer: Border (ISO) -->
<g fill="none" stroke="#000" stroke-width=".7">
<path d="M70 6.1v3.9M140 6.1v3.9M210 0v10l-2.9-5h5.8l-2.9 5 2.9-5M280 6.1v3.9M350 6.1v3.9M6.1 74.3h3.9M410 74.3h3.9M0 148.5h10l-5-2.9v5.8l5-2.9-5 2.9M420 148.5h-10l5-2.9v5.8l-5-2.9 5 2.9M6.1 222.8h3.9M410 222.8h3.9M10 287v-277h400v277h-400h400"/>
<path d="M70 287v3.9M140 287v3.9M212.9 292l-2.9-5 2.9 5h-5.8l2.9-5v10M280 287v3.9M350 287v3.9"/>
</g>
<!-- layer: Title (ISO) -->
<path d="M285 257h125v30h-125zM332.5 257v30M357.5 257v10M382.5 257v10M285 267h125M332.5 277h77.5M375 277v10M390 277v10" fill="none" stroke="#000" stroke-width=".5"/>
<!-- layer: Symbol (ISO) -->
<g fill="#000">
<path d="M36 53.1l.9 .4-1.5 2.1z" fill-rule="evenodd"/>
<path d="M50.4 76.7l.9 .3-1.2 2.2z" fill-rule="evenodd"/>
<path d="M56.5 78.3l.9 .5-1.7 1.9z" fill-rule="evenodd"/>
<path d="M81 75.9l.9 .4-1.5 2.1z" fill-rule="evenodd"/>
<path d="M152.2 74.4l.9 .5-1.7 1.9z" fill-rule="evenodd"/>
<path d="M190.8 86.4l.9 .4-1.6 2z" fill-rule="evenodd"/>
<path d="M184.8 142.9l.8 .6-1.9 1.7z" fill-rule="evenodd"/>
<path d="M232.2 165.8l.8 .5-1.7 2z" fill-rule="evenodd"/>
<path d="M246 177.3l.9 .5-1.8 1.9z" fill-rule="evenodd"/>
<path d="M268.9 187.1l.9 .5-1.7 1.9z" fill-rule="evenodd"/>
<path d="M283.4 192.6l.8 .5-1.7 1.9z" fill-rule="evenodd"/>
<path d="M297.8 203.2l.9 .5-1.6 2z" fill-rule="evenodd"/>
<path d="M319.3 213.4l.9 .5-1.6 2z" fill-rule="evenodd"/>
</g>
<g font-size="4.8">
<text x="33.7" y="9.6">6</text>
<text x="103.7" y="9.6">5</text>
<text x="173.7" y="9.6">4</text>
<text x="243.7" y="9.6">3</text>
<text x="313.7" y="9.6">2</text>
<text x="383.7" y="9.6">1</text>
<text x="330.2" y="21.4">PARTS LIST</text>
<text x="48.1" y="27.1">3</text>
<text x="291" y="31">ITEM</text>
<text x="319.8" y="31">QTY</text>
<text x="354.8" y="31">PART NUMBER</text>
<text x="6.2" y="38.9">D</text>
<text x="62.7" y="37.1">9</text>
<text x="295.2" y="38.4">1</text>
<text x="323" y="38.4">1</text>
<text x="337.7" y="38.5">Container_Lid</text>
<text x="410.5" y="38.9">D</text>
<text x="74.8" y="47.4">8</text>
<text x="295.2" y="46.3">2</text>
<text x="323" y="46.3">1</text>
<text x="337.7" y="46.3">Male_Pipe_Adapter_22M</text>
<text x="164.7" y="51">13</text>
<text x="88.5" y="56.3">12</text>
<text x="295.2" y="54.5">3</text>
<text x="323" y="54.4">7</text>
<text x="337.7" y="54.5">M3_Nylon_Nut</text>
<text x="205.1" y="60.2">1</text>
<text x="295.2" y="62.2">4</text>
<text x="323" y="62.2">1</text>
<text x="337.7" y="62.3">Valve_Base_Plate</text>
<text x="295.2" y="71.1">5</text>
<text x="323" y="71.1">1</text>
<text x="337.7" y="71.2">Valve_Top_Plate</text>
<text x="235" y="77.7">5</text>
<text x="295.2" y="80">6</text>
<text x="323" y="80">1</text>
<text x="337.7" y="80">Silicon_Valve</text>
<text x="295.2" y="88.1">7</text>
<text x="323" y="88.2">2</text>
<text x="337.7" y="88.2">Valve_Spacer</text>
<text x="295.2" y="96.7">8</text>
<text x="323" y="96.7">1</text>
<text x="337.7" y="96.7">Washer_M3X7</text>
<text x="295.2" y="105.2">9</text>
<text x="323" y="105.2">1</text>
<text x="337.7" y="105.2">Socket_Head_Screw_M3X12</text>
<text x="6.4" y="113.2">C</text>
<text x="293.9" y="113.4">10</text>
<text x="323" y="113.3">1</text>
<text x="337.7" y="113.4">Port_Spacer</text>
<text x="410.7" y="113.2">C</text>
<text x="293.9" y="120.8">11</text>
<text x="323" y="120.8">6</text>
<text x="337.7" y="120.9">Socket_Head_Screw_M3X40</text>
<text x="293.9" y="128.7">12</text>
<text x="323" y="128.6">1</text>
<text x="337.7" y="128.7">Net_Filter_Holder</text>
<text x="249.3" y="136.8">7</text>
<text x="293.9" y="136.5">13</text>
<text x="323" y="136.4">1</text>
<text x="337.7" y="136.5">Net_Filter</text>
<text x="263.2" y="148.9">6</text>
<text x="282.4" y="163.8">4</text>
<text x="294.2" y="172.4">10</text>
<text x="308.5" y="180.9">11</text>
<text x="6.4" y="187.4">B</text>
<text x="410.7" y="187.4">B</text>
<text x="330.1" y="193.8">2</text>
<text x="6.4" y="261.7">A</text>
<text x="410.7" y="261.7">A</text>
<text x="348.5" y="273.4">Air In Valve Exploded</text>
<text x="347.9" y="281.3">SCALE</text>
<text x="350.7" y="286.3">1:1</text>
<text x="397.4" y="285.3">02</text>
<text x="33.7" y="290.9">6</text>
<text x="103.7" y="290.9">5</text>
<text x="173.7" y="290.9">4</text>
<text x="243.7" y="290.9">3</text>
<text x="313.7" y="290.9">2</text>
<text x="383.7" y="290.9">1</text>
</g>
<text font-size="3.5" x="383.5" y="265.5">21/12/2020</text>
<g font-size="2.8">
<text x="286" y="260.1">Designed by</text>
<text x="333.5" y="260.1">Checked by</text>
<text x="358.5" y="260.1">Approved by</text>
<text x="383.5" y="260">Date</text>
<text x="378.4" y="280.1">Edition</text>
<text x="396.6" y="280.1">Sheet</text>
</g>
</svg>
